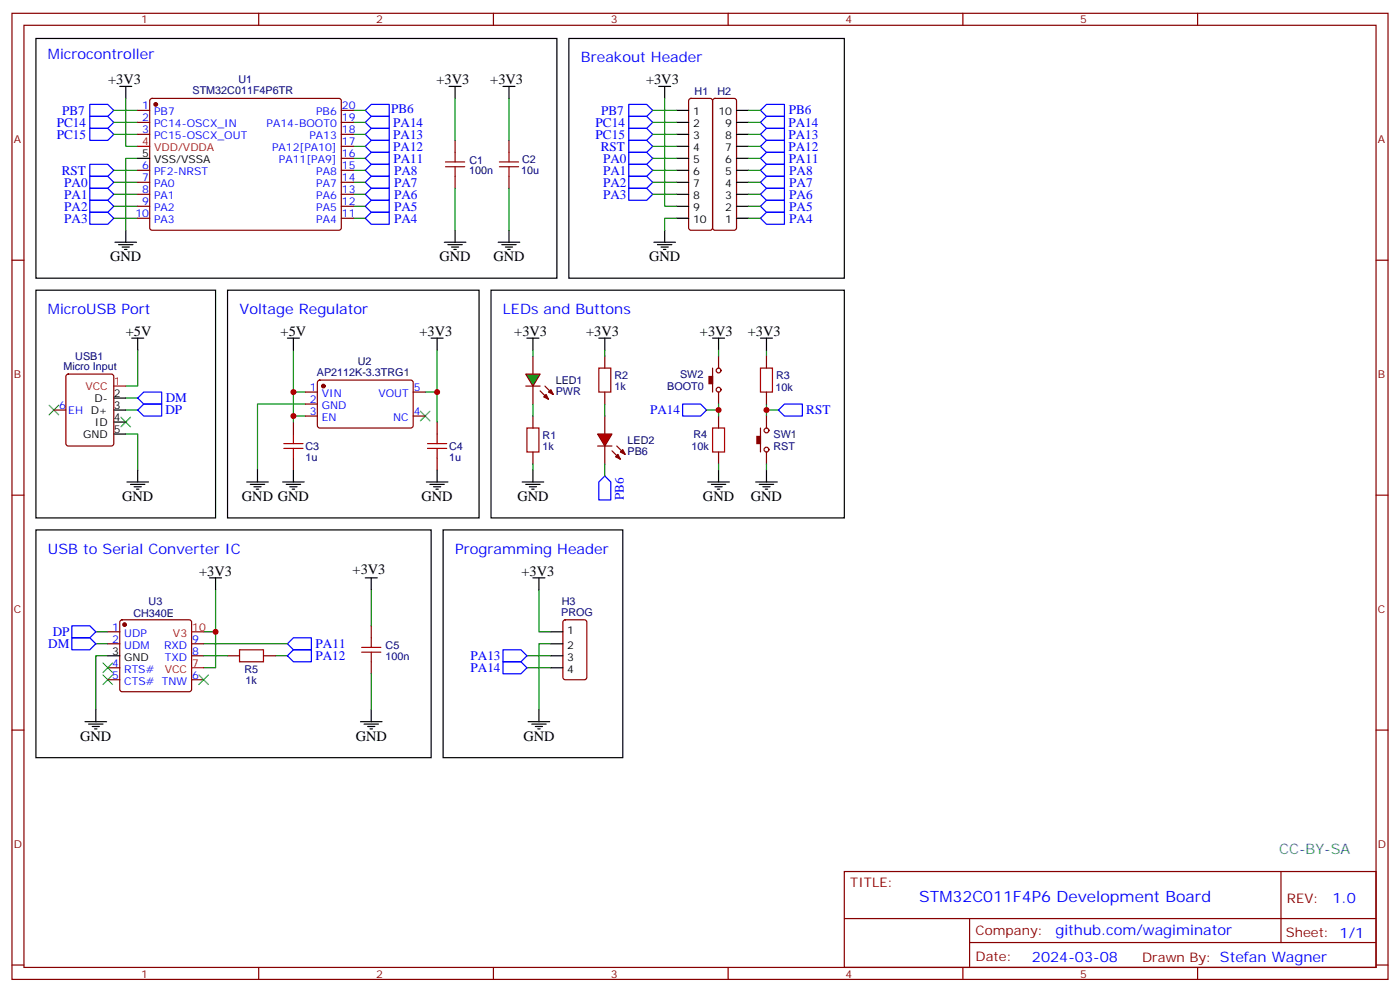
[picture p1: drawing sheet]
<svg xmlns="http://www.w3.org/2000/svg" width="412mm" height="292mm" viewBox="0 0 412 292" stroke-linecap="round" stroke-linejoin="round" font-family="sans-serif">
<g fill="none" stroke="#870000" stroke-width=".35">
<path d="M3.5 3.9h405.4v284.4h-405.4zM7.1 7.4h398.2v277.3h-398.2zM76.2 3.9v3.5M145.3 3.9v3.5M214.5 3.9v3.5M283.6 3.9v3.5M352.8 3.9v3.5M3.5 76.6h3.6M405.3 76.6h3.6M157 104.8v5.3M157 113.6v5.3M209.9 108.3v7.1"/>
<path d="M211.7 104.8v3.5M211.7 115.4v3.5M225.8 104.8v3.5M225.8 115.4v3.5M211.7 122.4v3.6M211.7 133v3.6M3.5 145.7h3.6M405.3 145.7h3.6M31.7 185.9h3.6M31.7 189.5h3.6M31.7 196.5h3.6M35.5 182.6l.5-.2h19.7l.5 .2 .2 .5v19.8l-.2 .5-.5 .2h-19.7l-.5-.2-.2-.5v-19.8z"/>
<path d="M56.4 189.5h3.6M56.4 193h3.6M67 193h3.6M77.6 193h3.5M109.4 184.2v3.5M109.4 194.8v3.5M3.5 214.9h3.6M31.7 200.1h3.6M56.4 200.1h3.6M405.3 214.9h3.6M248.7 256.5h156.6v28.2h-156.6zM377.3 256.5v20.9"/>
<path d="M248.7 270.4h156.5M285.6 277.4h119.6M285.6 270.4v14.1M3.5 284h3.6M76.2 284.7v3.6M145.3 284.7v3.6M214.5 284.7v3.6M283.6 284.7v3.6M352.8 284.7v3.6M405.3 284h3.6"/>
<circle cx="211.7" cy="114.7" r=".71"/>
<circle cx="211.7" cy="109" r=".71"/>
</g>
<g fill="none" stroke="#000" stroke-width=".35">
<path d="M209.9 99.5h3.5M211.7 99.5v3.5M224 99.5h3.5M225.8 99.5v3.5M211.7 138.3v3.6M10.6 156h116.4v67h-116.4zM208.5 141.9h6.3M209.5 142.6h4.3M210.6 143.3h2.1M211.3 144h.7M61.7 170.1h3.6M63.5 170.1v3.5"/>
<path d="M107.6 170.1h3.5M109.4 170.1v3.5M31.7 193h3.6M25 212.4h6.4M26.1 213.1h4.2M27.2 213.8h2.1M27.9 214.5h.7M28.2 208.9v3.5M106.2 212.4h6.3M107.2 213.1h4.3M108.3 213.8h2.1M109 214.5h.7"/>
<path d="M109.4 208.9v3.5"/>
</g>
<g fill="#870000" stroke="#870000" stroke-width=".35">
<path d="M208.8 110.8h1.1v2.1h-1.1z"/>
<circle cx="36.7" cy="183.8" r=".53"/>
</g>
<path d="M40.6 117.2l1.7-1.8h5.3v3.5h-5.3zM201.1 118.9h5.3l1.7 1.8-1.7 1.7h-5.3zM40.6 120.7l1.7-1.8h5.3v3.5h-5.3zM21.2 187.7h5.3l1.7 1.8-1.7 1.7h-5.3zM21.2 184.2h5.3l1.7 1.7-1.7 1.8h-5.3zM84.7 193l1.7-1.8h5.3v3.6h-5.3zM86.4 187.7h5.3v3.5h-5.3l-1.7-1.7z" fill="none" stroke="#00f" stroke-width=".35"/>
<path d="M224 108.3h3.5v7.1h-3.5zM209.9 126h3.5v7h-3.5zM70.6 191.2h7v3.6h-7zM106.5 191.9h5.7M106.5 190.5h5.7M109.4 187.7v2.8M109.4 191.9v2.9" fill="none" stroke="#a10000" stroke-width=".35"/>
<g fill="none" stroke="#008700" stroke-width=".35">
<path d="M37 117.2h3.6M211.7 103v1.8M211.7 118.9v3.5M225.8 103v1.8M225.8 118.9v3.5M37 120.7h3.6M208.1 120.7h3.6M211.7 136.6v1.7M225.8 120.7h3.5M63.5 173.6v12.3h-3.5M109.4 173.6v10.6M28.2 189.5h3.5"/>
<path d="M28.2 185.9h3.5M31.7 193h-3.5v15.9M60 193h7M60 189.5h24.7M63.5 185.9v10.6h-3.5M81.1 193h3.6M109.4 198.3v10.6"/>
</g>
<path d="M30.3 198.6l2.9 2.9M30.3 195.1l2.9 2.8M33.2 198.6l-2.9 2.9M33.2 195.1l-2.9 2.8M58.6 198.6l2.8 2.9M61.4 198.6l-2.8 2.9" fill="none" stroke="#3c3" stroke-width=".35"/>
<path d="M56.4 196.5h3.6M56.4 185.9h3.6" fill="none" stroke="#f00" stroke-width=".35"/>
<path d="M154.9 110.1h4.2l-2.1 3.5z" fill="#0c0" stroke="#870000" stroke-width=".35"/>
<path d="M154.9 113.6h4.2M159.1 115l2.5 2.5M160.5 113.6l2.5 2.5M176 131.3h4.3M178.2 122.4v5.3M178.2 131.3v5.3M180.3 132.7l2.4 2.4M181.7 131.3l2.4 2.4" fill="none" stroke="#870000" stroke-width=".35"/>
<g fill="#870000" stroke="#870000" stroke-width=".35">
<path d="M160.2 116.8l.7-.7 .7 1.4z"/>
<path d="M161.6 115.4l.7-.7 .7 1.4z"/>
<path d="M181.3 134.4l.7-.7 .7 1.4z"/>
<path d="M182.7 133l.7-.7 .7 1.4z"/>
</g>
<path d="M176 127.7h4.3l-2.1 3.6z" fill="#f00" stroke="#870000" stroke-width=".35"/>
<g fill="none" stroke="#000" stroke-width=".35">
<path d="M10.6 11.3h153.4v70.6h-153.4zM167.6 11.3h81.1v70.6h-81.1zM35.3 25.4h3.5M37 25.4v3.6M132.3 25.4h3.5M134.1 25.4v3.6M148.2 25.4h3.5M149.9 25.4v3.6M194 25.4h3.6M195.8 25.4v3.6M199.3 32.5h3.5M199.3 36h3.5"/>
<path d="M199.3 39.5h3.5M217 32.5h3.5M217 36h3.5M217 39.5h3.5M40.6 46.6h3.5M199.3 43.1h3.5M199.3 46.6h3.5M199.3 50.1h3.5M199.3 53.7h3.5M199.3 57.2h3.5M217 43.1h3.5M217 46.6h3.5"/>
<path d="M217 50.1h3.5M217 53.7h3.5M217 57.2h3.5M33.9 71.3h6.3M34.9 72h4.3M36 72.7h2.1M36.7 73.4h.7M37 67.8v3.5M130.9 71.3h6.3M131.9 72h4.3M133 72.7h2.1M133.7 73.4h.7"/>
<path d="M134.1 67.8v3.5M146.8 71.3h6.3M147.8 72h4.2M148.9 72.7h2.1M149.6 73.4h.7M149.9 67.8v3.5M192.6 71.3h6.4M193.7 72h4.2M194.7 72.7h2.1M195.4 73.4h.7M195.8 67.8v3.5M199.3 60.7h3.5"/>
<path d="M199.3 64.2h3.5M217 60.7h3.5M217 64.2h3.5M10.6 85.4h52.9v67h-52.9zM38.8 99.5h3.5M40.6 99.5v3.5M67 85.4h74.1v67h-74.1zM84.7 99.5h3.5M86.4 99.5v3.5M127 99.5h3.5M128.8 99.5v3.5M144.6 85.4h104.1v67h-104.1z"/>
<path d="M155.2 99.5h3.5M157 99.5v3.5M176.4 99.5h3.5M178.2 99.5v3.5M33.5 117.2h3.5M33.5 127.7h3.5M33.5 124.2h3.5M33.5 120.7h3.5M40.6 138.3v3.6M75.8 138.3v3.6M86.4 138.3v3.6M128.8 138.3v3.6"/>
<path d="M157 138.3v3.6M225.8 138.3v3.6M37.4 141.9h6.3M38.5 142.6h4.2M39.5 143.3h2.1M40.2 144h.7M72.7 141.9h6.3M73.7 142.6h4.3M74.8 143.3h2.1M75.5 144h.7M83.3 141.9h6.3M84.3 142.6h4.2"/>
<path d="M85.4 143.3h2.1M86.1 144h.7M125.6 141.9h6.3M126.6 142.6h4.3M127.7 143.3h2.1M128.4 144h.7M130.5 156h52.9v67h-52.9zM153.8 141.9h6.4M154.9 142.6h4.2M155.9 143.3h2.1M156.6 144h.7M222.6 141.9h6.4"/>
<path d="M223.7 142.6h4.2M224.7 143.3h2.1M225.4 144h.7M157 170.1h3.5M158.7 170.1v3.5M162.3 185.9h3.5M162.3 189.5h3.5M162.3 193h3.5M162.3 196.5h3.5M155.6 212.4h6.3M156.6 213.1h4.3M157.7 213.8h2.1"/>
<path d="M158.4 214.5h.7M158.7 208.9v3.5"/>
</g>
<g fill="none" stroke="#a10000" stroke-width=".35">
<path d="M131.2 49.1h5.7M131.2 47.7h5.7M134.1 44.8v2.9M134.1 49.1v2.8M147.1 49.1h5.7M147.1 47.7h5.7M149.9 44.8v2.9M149.9 49.1v2.8M176.4 108.3h3.5v7.1h-3.5zM83.6 132h5.7M83.6 130.6h5.7M86.4 127.7v2.9"/>
<path d="M86.4 132v2.8M125.9 132h5.7M125.9 130.6h5.7M128.8 127.7v2.9M128.8 132v2.8M155.2 126h3.5v7h-3.5z"/>
</g>
<g fill="none" stroke="#870000" stroke-width=".35">
<path d="M40.6 32.5h3.5M40.6 36h3.5M40.6 39.5h3.5M44.3 29.2l.5-.2h55l.5 .2 .2 .5v37.6l-.7 .5-55.3-.1-.4-.6v-37.4zM100.5 32.5h3.6M100.5 36h3.6M100.5 39.5h3.6M203.1 29.2l.5-.2h5.6l.5 .2 .2 .5v37.4l-.2 .5-.5 .2h-5.6l-.5-.3-.3-.4v-37.4zM210.1 29.2l.5-.2h5.7l.5 .2 .2 .5v37.4l-.3 .5-.4 .2h-5.7l-.5-.3-.2-.4v-37.4zM40.6 50.1h3.5M40.6 53.7h3.5M40.6 57.2h3.5"/>
<path d="M100.5 50.1h3.6M100.5 53.7h3.6M100.5 57.2h3.6M100.5 46.6h3.6M100.5 43.1h3.6M134.1 41.3v3.5M134.1 51.9v3.5M149.9 41.3v3.5M149.9 51.9v3.5M40.6 60.7h3.5M40.6 64.2h3.5M100.5 60.7h3.6"/>
<path d="M100.5 64.2h3.6M19.6 110.3l.5-.2h12.7l.7 .4v20.1l-.4 .6-13 .1-.6-.5-.1-20zM90 115.4h3.5M90 118.9h3.5M93.7 112.1l.5-.2h27.1l.4 .7-.1 12.9-.6 .5-27.1-.1-.4-.6v-12.7zM121.7 115.4h3.5M178.2 104.8v3.5M178.2 115.4v3.5M15.9 120.7h3.5M86.4 124.2v3.5M86.4 134.8v3.5M90 122.4h3.5"/>
<path d="M121.7 122.4h3.5M128.8 124.2v3.5M128.8 134.8v3.5M157 122.4v3.6M157 133v3.6M224 126v7M225.8 122.4v3.6M225.8 133v3.6M166 182.6l.5-.2h5.7l.6 .5 .1 16.5-.5 .6-5.9 .1-.6-.5-.1-16.5z"/>
<circle cx="225.8" cy="126.7" r=".71"/>
<circle cx="225.8" cy="132.3" r=".71"/>
</g>
<g fill="none" stroke="#008700" stroke-width=".35">
<path d="M33.5 32.5h7.1M33.5 36h7.1M33.5 39.5h7.1M37 29v14.1h3.6M104.1 32.5h3.5M104.1 36h3.5M104.1 39.5h3.5M134.1 29v12.3M149.9 29v12.3M192.3 32.5h7M192.3 36h7M192.3 39.5h7"/>
<path d="M195.8 29v31.7h3.5M220.5 32.5h3.5M220.5 36h3.5M220.5 39.5h3.5M33.5 50.1h7.1M33.5 53.7h7.1M33.5 57.2h7.1M40.6 46.6h-3.6v21.2M104.1 50.1h3.5M104.1 53.7h3.5M104.1 57.2h3.5M104.1 46.6h3.5"/>
<path d="M104.1 43.1h3.5M134.1 55.4v12.4M149.9 55.4v12.4M192.3 50.1h7M192.3 53.7h7M192.3 57.2h7M192.3 46.6h7M192.3 43.1h7M220.5 50.1h3.5M220.5 53.7h3.5M220.5 57.2h3.5M220.5 46.6h3.5"/>
<path d="M220.5 43.1h3.5M33.5 60.7h7.1M33.5 64.2h7.1M104.1 60.7h3.5M104.1 64.2h3.5M199.3 64.2h-3.5v3.6M220.5 60.7h3.5M220.5 64.2h3.5M40.6 103v10.6h-3.6M86.4 103v12.4h3.6M86.4 115.4v8.8M90 118.9h-14.2v19.4"/>
<path d="M128.8 103v12.4h-3.6M128.8 115.4v8.8M157 103v1.8M157 118.9v3.5M178.2 103v1.8M178.2 118.9v3.5M37 127.7h3.6v10.6M86.4 122.4h3.6M157 136.6v1.7M178.2 136.6v3.5M225.8 136.6v1.7M158.7 173.6v12.3h3.6"/>
<path d="M155.2 196.5h7.1M155.2 193h7.1M162.3 189.5h-3.6v19.4"/>
</g>
<g fill="none" stroke="#00f" stroke-width=".35">
<path d="M26.5 30.7h5.2l1.8 1.8-1.8 1.8h-5.2zM26.5 34.3h5.2l1.8 1.7-1.8 1.8h-5.2zM26.5 37.8h5.2l1.8 1.7-1.8 1.8h-5.2zM107.6 39.5l1.8-1.7h5.3v3.5h-5.3zM107.6 36l1.8-1.7h5.3v3.5h-5.3zM109.4 30.7h5.3v3.6h-5.3l-1.8-1.8zM185.2 30.7h5.3l1.8 1.8-1.8 1.8h-5.3zM185.2 34.3h5.3l1.8 1.7-1.8 1.8h-5.3zM185.2 37.8h5.3l1.8 1.7-1.8 1.8h-5.3zM224 32.5l1.8-1.8h5.3v3.6h-5.3zM224 36l1.8-1.7h5.3v3.5h-5.3zM224 39.5l1.8-1.7h5.3v3.5h-5.3z"/>
<path d="M26.5 51.9h5.2l1.8 1.8-1.8 1.7h-5.2zM26.5 55.4h5.2l1.8 1.8-1.8 1.7h-5.2zM26.5 58.9h5.2l1.8 1.8-1.8 1.8h-5.2zM26.5 48.4h5.2l1.8 1.7-1.8 1.8h-5.2zM107.6 57.2l1.8-1.8h5.3v3.5h-5.3zM107.6 53.7l1.8-1.8h5.3v3.5h-5.3zM107.6 50.1l1.8-1.7h5.3v3.5h-5.3zM107.6 46.6l1.8-1.8h5.3v3.6h-5.3zM107.6 43.1l1.8-1.8h5.3v3.5h-5.3zM185.2 41.3h5.3l1.8 1.8-1.8 1.7h-5.3zM185.2 44.8h5.3l1.8 1.8-1.8 1.8h-5.3zM185.2 48.4h5.3l1.8 1.7-1.8 1.8h-5.3z"/>
<path d="M185.2 51.9h5.3l1.8 1.8-1.8 1.7h-5.3zM185.2 55.4h5.3l1.8 1.8-1.8 1.7h-5.3zM224 43.1l1.8-1.8h5.3v3.5h-5.3zM224 46.6l1.8-1.8h5.3v3.6h-5.3zM224 50.1l1.8-1.7h5.3v3.5h-5.3zM224 53.7l1.8-1.8h5.3v3.5h-5.3zM224 57.2l1.8-1.8h5.3v3.5h-5.3zM26.5 62.5h5.2l1.8 1.7-1.8 1.8h-5.2zM107.6 64.2l1.8-1.7h5.3v3.5h-5.3zM107.6 60.7l1.8-1.8h5.3v3.6h-5.3zM224 60.7l1.8-1.8h5.3v3.6h-5.3zM224 64.2l1.8-1.7h5.3v3.5h-5.3z"/>
<path d="M229.3 120.7l1.8-1.8h5.3v3.5h-5.3zM178.2 140.1l1.7 1.8v5.2h-3.5v-5.2zM148.2 191.2h5.3l1.7 1.8-1.7 1.8h-5.3zM148.2 194.8h5.3l1.7 1.7-1.7 1.8h-5.3z"/>
</g>
<g fill="#870000" stroke="#870000" stroke-width=".35">
<path d="M223 128.4h1v2.2h-1z"/>
<circle cx="95.2" cy="113.6" r=".53"/>
<circle cx="45.9" cy="30.7" r=".53"/>
</g>
<path d="M14.5 119.3l2.8 2.8M17.3 119.3l-2.8 2.8M35.6 122.8l2.9 2.8M38.5 122.8l-2.9 2.8M123.8 121l2.8 2.9M126.6 121l-2.8 2.9" fill="none" stroke="#3c3" stroke-width=".35"/>
<path d="M40.6 43.1h3.5M33.5 113.6h3.5" fill="none" stroke="#f00" stroke-width=".35"/>
<g fill="#c00">
<circle cx="211.7" cy="120.7" r=".88"/>
<circle cx="63.5" cy="185.9" r=".88"/>
<circle cx="225.8" cy="120.7" r=".88"/>
<circle cx="86.4" cy="122.4" r=".88"/>
<circle cx="86.4" cy="115.4" r=".88"/>
<circle cx="128.8" cy="115.4" r=".88"/>
</g>
<text font-size="4.6" fill="#00f" x="270.8" y="265.5">STM32C011F4P6 Development Board</text>
<g font-size="4.2" fill="#00f">
<text x="14.1" y="17.3">Microcontroller</text>
<text x="171.1" y="18.4">Breakout Header</text>
<text x="14.1" y="92.5">MicroUSB Port</text>
<text x="70.6" y="92.5">Voltage Regulator</text>
<text x="148.2" y="92.5">LEDs and Buttons</text>
<text x="14.1" y="163">USB to Serial Converter IC</text>
<text x="134.1" y="163">Programming Header</text>
<text x="392.5" y="265.8">1.0</text>
<text x="310.9" y="275.3">github.com/wagiminator</text>
<text x="304" y="283.1">2024-03-08</text>
</g>
<g font-size="4.2">
<text x="31.9" y="24.8">+3V3</text>
<text x="128.6" y="24.8">+3V3</text>
<text x="144.4" y="24.8">+3V3</text>
<text x="190.3" y="24.8">+3V3</text>
<text x="32.5" y="76.9">GND</text>
<text x="129.5" y="76.9">GND</text>
<text x="145.3" y="76.9">GND</text>
<text x="191.2" y="76.9">GND</text>
<text x="37" y="98.8">+5V</text>
<text x="82.7" y="98.8">+5V</text>
<text x="123.6" y="98.8">+3V3</text>
<text x="151.5" y="98.8">+3V3</text>
<text x="172.7" y="98.8">+3V3</text>
<text x="206.2" y="98.8">+3V3</text>
<text x="220.3" y="98.8">+3V3</text>
<text x="36" y="147.5">GND</text>
<text x="71.3" y="147.5">GND GND</text>
<text x="124.2" y="147.5">GND</text>
<text x="152.4" y="147.5">GND</text>
<text x="207.1" y="147.5">GND</text>
<text x="221.2" y="147.5">GND</text>
<text x="58.7" y="169.4">+3V3</text>
<text x="103.9" y="169">+3V3</text>
<text x="153.6" y="169.4">+3V3</text>
<text x="23.6" y="218.1">GND</text>
<text x="104.8" y="218.1">GND</text>
<text x="154.2" y="218.1">GND</text>
</g>
<text font-size="4.2" fill="#0099b0" x="376.8" y="251.2">CC-BY-SA</text>
<g font-size="3.9" fill="#00f">
<text x="18.3" y="33.8">PB7</text>
<text x="115.2" y="33.3">PB6</text>
<text x="177" y="33.8">PB7</text>
<text x="232.3" y="33.5">PB6</text>
<text x="16.7" y="37.4">PC14</text>
<text x="16.7" y="40.9">PC15</text>
<text x="115.8" y="40.8">PA13</text>
<text x="115.8" y="37.3">PA14</text>
<text x="175.5" y="37.4">PC14</text>
<text x="175.5" y="40.9">PC15</text>
<text x="232.2" y="37.3">PA14</text>
<text x="232.2" y="40.8">PA13</text>
<text x="115.8" y="44.3">PA12</text>
<text x="115.9" y="47.9">PA11</text>
<text x="177" y="44.4">RST</text>
<text x="177.7" y="47.9">PA0</text>
<text x="232.2" y="44.3">PA12</text>
<text x="232.3" y="47.9">PA11</text>
<text x="18.2" y="51.5">RST</text>
<text x="116.1" y="51.4">PA8</text>
<text x="177.7" y="51.4">PA1</text>
<text x="232.5" y="51.4">PA8</text>
<text x="18.9" y="54.9">PA0</text>
<text x="18.9" y="58.5">PA1</text>
<text x="116.1" y="58.5">PA6</text>
<text x="116.1" y="54.9">PA7</text>
<text x="177.7" y="54.9">PA2</text>
<text x="177.7" y="58.5">PA3</text>
<text x="232.5" y="54.9">PA7</text>
<text x="232.5" y="58.5">PA6</text>
<text x="18.9" y="62">PA2</text>
<text x="18.9" y="65.5">PA3</text>
<text x="116.1" y="65.5">PA4</text>
<text x="116.1" y="62">PA5</text>
<text x="232.5" y="62">PA5</text>
<text x="232.5" y="65.5">PA4</text>
<text x="48.8" y="118.4">DM</text>
<text x="48.7" y="121.9">DP</text>
<text x="191.5" y="122">PA14</text>
<text x="237.5" y="121.9">RST</text>
<text x="183.8" y="147.3" transform="rotate(-90 183.8 147.3)">PB6</text>
<text x="14.2" y="190.7">DM</text>
<text x="15.5" y="187.2">DP</text>
<text x="93" y="190.7">PA11</text>
<text x="92.9" y="194.3">PA12</text>
<text x="138.6" y="194.3">PA13</text>
<text x="138.6" y="197.8">PA14</text>
</g>
<g font-size="3.9" fill="#800">
<text x="250.5" y="261.1">TITLE:</text>
<text x="379.1" y="265.8">REV:</text>
<text x="287.4" y="275.3">Company:</text>
<text x="378.7" y="275.9">Sheet: 1/1</text>
<text x="287.4" y="283">Date:</text>
<text x="336.4" y="283.1">Drawn By: Stefan Wagner</text>
</g>
<g font-size="3.2" fill="#800">
<text x="41.6" y="6.9">1</text>
<text x="110.8" y="6.9">2</text>
<text x="179.9" y="6.9">3</text>
<text x="249.1" y="6.9">4</text>
<text x="318.2" y="6.9">5</text>
<text x="4.1" y="42">A</text>
<text x="405.9" y="42">A</text>
<text x="4.1" y="111.2">B</text>
<text x="405.9" y="111.2">B</text>
<text x="4.1" y="180.3">C</text>
<text x="405.9" y="180.3">C</text>
<text x="4.1" y="249.4">D</text>
<text x="405.9" y="249.4">D</text>
<text x="41.6" y="287.7">1</text>
<text x="110.8" y="287.7">2</text>
<text x="179.9" y="287.7">3</text>
<text x="249.1" y="287.7">4</text>
<text x="318.2" y="287.7">5</text>
</g>
<g font-size="3.2" fill="#000080">
<text x="56.7" y="27.6">STM32C011F4P6TR</text>
<text x="70.3" y="24.5">U1</text>
<text x="204.6" y="28">H1</text>
<text x="211.3" y="28">H2</text>
<text x="138.2" y="51.3">100n</text>
<text x="138.3" y="48.1">C1</text>
<text x="153.5" y="51.3">10u</text>
<text x="153.8" y="48.1">C2</text>
<text x="22.2" y="105.8">USB1</text>
<text x="105.4" y="107.5">U2</text>
<text x="18.7" y="108.8">Micro Input</text>
<text x="93.3" y="110.6">AP2112K-3.3TRG1</text>
<text x="163.7" y="113">LED1</text>
<text x="181" y="111.6">R2</text>
<text x="200.3" y="111.2">SW2</text>
<text x="228.6" y="111.6">R3</text>
<text x="163.7" y="116.2">PWR</text>
<text x="181" y="114.8">1k</text>
<text x="196.6" y="114.8">BOOT0</text>
<text x="228.4" y="115.1">10k</text>
<text x="159.8" y="129.2">R1</text>
<text x="184.9" y="130.7">LED2</text>
<text x="204.3" y="128.9">R4</text>
<text x="227.9" y="128.9">SW1</text>
<text x="90" y="135.6">1u</text>
<text x="90" y="132.4">C3</text>
<text x="132.3" y="135.6">1u</text>
<text x="132.3" y="132.4">C4</text>
<text x="159.8" y="132.4">1k</text>
<text x="184.9" y="133.8">PB6</text>
<text x="203.7" y="132.4">10k</text>
<text x="227.8" y="132.4">RST</text>
<text x="43.8" y="178.2">U3</text>
<text x="165.5" y="178.2">H3</text>
<text x="39.3" y="181.4">CH340E</text>
<text x="165.3" y="181.4">PROG</text>
<text x="113.6" y="191">C5</text>
<text x="113.5" y="194.2">100n</text>
<text x="72" y="198.1">R5</text>
<text x="72.3" y="201.2">1k</text>
</g>
<g font-size="3.2" fill="#00f">
<text x="41.9" y="32.1">1</text>
<text x="41.9" y="35.7">2</text>
<text x="45.4" y="33.9">PB7</text>
<text x="93.1" y="33.9">PB6</text>
<text x="100.7" y="35.7">19</text>
<text x="100.7" y="32.1">20</text>
<text x="41.9" y="39.2">3</text>
<text x="45.4" y="37.4">PC14-OSCX_IN</text>
<text x="45.4" y="41">PC15-OSCX_OUT</text>
<text x="78.5" y="37.4">PA14-BOOT0</text>
<text x="91.1" y="41">PA13</text>
<text x="100.7" y="39.2">18</text>
<text x="80.1" y="44.5">PA12[PA10]</text>
<text x="100.7" y="46.2">16</text>
<text x="100.7" y="42.7">17</text>
<text x="41.9" y="49.8">6</text>
<text x="41.9" y="53.3">7</text>
<text x="45.4" y="51.5">PF2-NRST</text>
<text x="82.1" y="48">PA11[PA9]</text>
<text x="93.1" y="51.5">PA8</text>
<text x="100.7" y="53.3">14</text>
<text x="100.7" y="49.8">15</text>
<text x="41.9" y="56.8">8</text>
<text x="45.4" y="55.1">PA0</text>
<text x="45.4" y="58.6">PA1</text>
<text x="93.1" y="58.6">PA6</text>
<text x="93.1" y="55.1">PA7</text>
<text x="100.7" y="56.8">13</text>
<text x="39.9" y="63.9">10</text>
<text x="41.9" y="60.4">9</text>
<text x="45.4" y="62.1">PA2</text>
<text x="45.4" y="65.7">PA3</text>
<text x="93.1" y="65.7">PA4</text>
<text x="93.1" y="62.1">PA5</text>
<text x="100.7" y="63.9">11</text>
<text x="100.7" y="60.4">12</text>
<text x="91.3" y="115">1</text>
<text x="91.3" y="118.6">2</text>
<text x="94.8" y="116.8">VIN</text>
<text x="111.5" y="116.8">VOUT</text>
<text x="121.9" y="115">5</text>
<text x="17.4" y="120.3">6</text>
<text x="20.1" y="121.7">EH D+</text>
<text x="91.3" y="122.1">3</text>
<text x="94.8" y="120.3">GND</text>
<text x="94.8" y="123.9">EN</text>
<text x="115.8" y="123.9">NC</text>
<text x="121.9" y="122.1">4</text>
<text x="33.1" y="185.6">1</text>
<text x="33.1" y="189.1">2</text>
<text x="36.6" y="187.4">UDP</text>
<text x="36.6" y="190.9">UDM</text>
<text x="48.3" y="190.9">RXD</text>
<text x="56.6" y="189.1">9</text>
<text x="33.1" y="196.2">4</text>
<text x="36.6" y="197.9">RTS#</text>
<text x="48.6" y="194.4">TXD</text>
<text x="56.6" y="192.7">8</text>
<text x="33.1" y="199.7">5</text>
<text x="36.6" y="201.5">CTS# TNW</text>
<text x="56.6" y="199.7">6</text>
</g>
<g font-size="3.2">
<text x="204.2" y="33.9">1</text>
<text x="211.6" y="33.9">10</text>
<text x="204.2" y="37.4">2</text>
<text x="204.2" y="41">3</text>
<text x="213.6" y="41">8</text>
<text x="213.6" y="37.4">9</text>
<text x="41.9" y="46.2">5</text>
<text x="204.2" y="44.5">4</text>
<text x="213.6" y="44.5">7</text>
<text x="45.4" y="48">VSS/VSSA</text>
<text x="204.2" y="48">5</text>
<text x="204.2" y="51.5">6</text>
<text x="213.6" y="51.5">5</text>
<text x="213.6" y="48">6</text>
<text x="204.2" y="55.1">7</text>
<text x="204.2" y="58.6">8</text>
<text x="213.6" y="58.6">3</text>
<text x="213.6" y="55.1">4</text>
<text x="204.2" y="62.1">9</text>
<text x="204.2" y="65.7">10</text>
<text x="213.6" y="65.7">1</text>
<text x="213.6" y="62.1">2</text>
<text x="27.9" y="118.2">D-</text>
<text x="33.5" y="116.8">2</text>
<text x="28" y="125.3">ID</text>
<text x="33.5" y="123.9">4</text>
<text x="33.5" y="120.3">3</text>
<text x="24.5" y="128.8">GND</text>
<text x="33.5" y="127.4">5</text>
<text x="167.1" y="186.7">1</text>
<text x="167.1" y="190.9">2</text>
<text x="33.1" y="192.7">3</text>
<text x="36.6" y="194.4">GND</text>
<text x="167.1" y="194.4">3</text>
<text x="167.1" y="197.9">4</text>
</g>
<g font-size="3.2" fill="#f00">
<text x="41.9" y="42.7">4</text>
<text x="45.4" y="44.5">VDD/VDDA</text>
<text x="33.5" y="113.3">1</text>
<text x="25.1" y="114.7">VCC</text>
<text x="56.6" y="185.6">10</text>
<text x="51" y="187.4">V3</text>
<text x="48.5" y="197.9">VCC</text>
<text x="56.6" y="196.2">7</text>
</g>
</svg>
